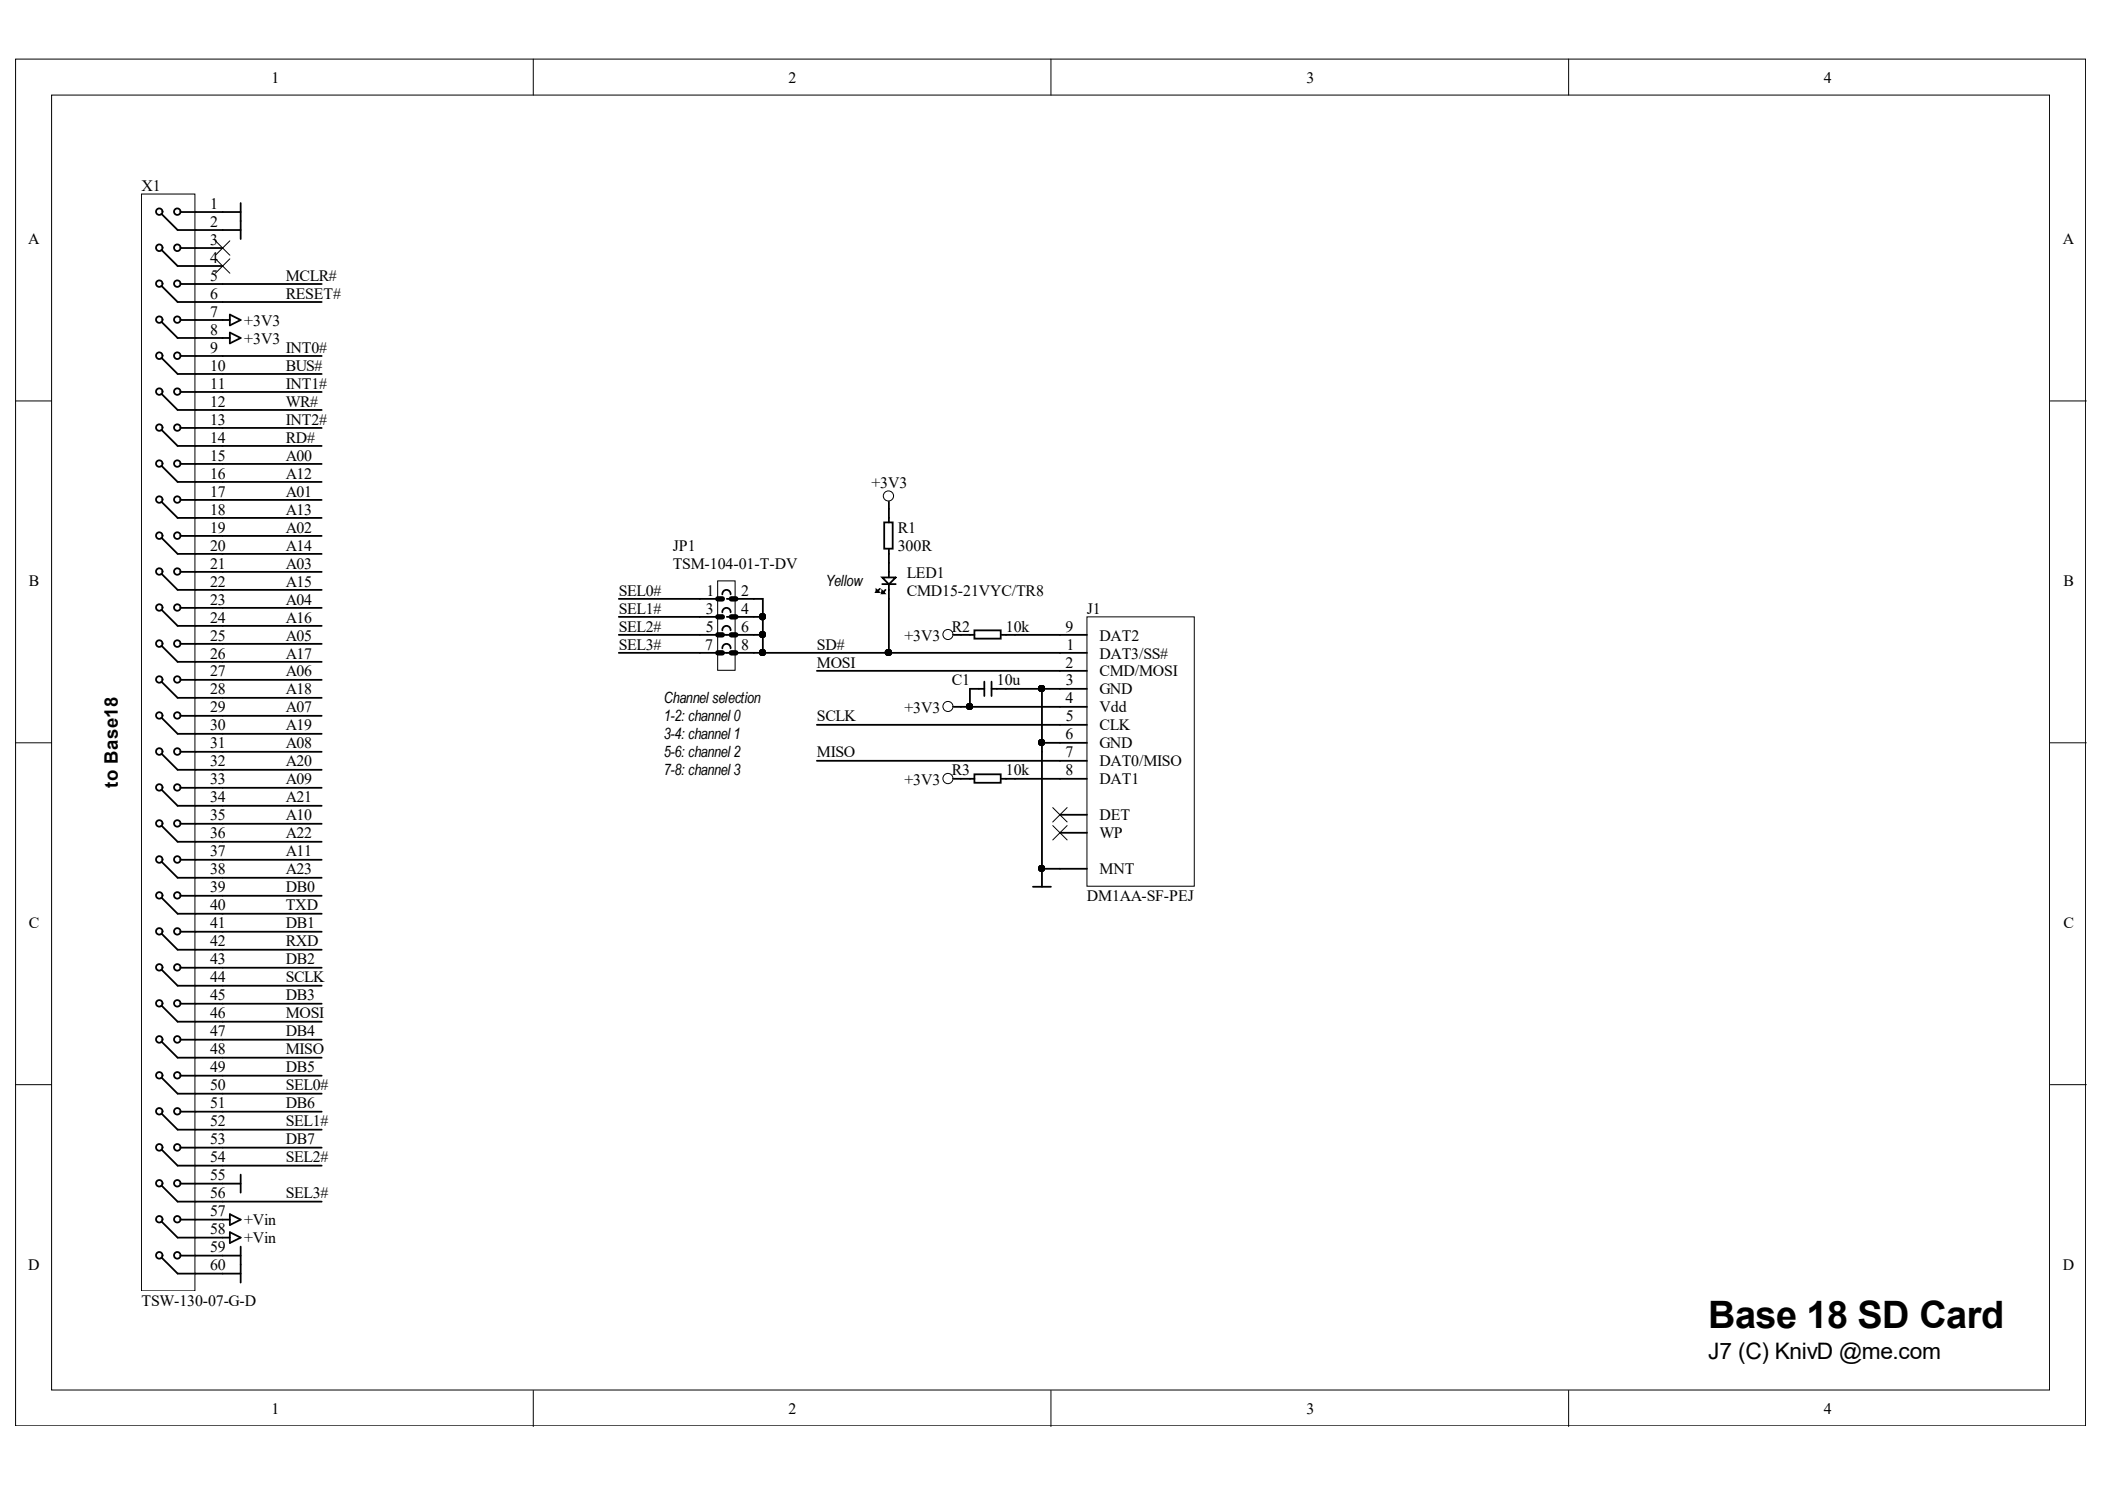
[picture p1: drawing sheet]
<svg xmlns="http://www.w3.org/2000/svg" width="297mm" height="210mm" viewBox="0 0 297 210" stroke-linecap="round" stroke-linejoin="round" font-family="sans-serif">
<path d="M2.2 8.3h292.1v192.8h-292.1z" fill="none" stroke="#000" stroke-width=".14"/>
<path d="M7.3 13.4h281.9v182.7h-281.9z" fill="#fff"/>
<g fill="none" stroke="#000" stroke-width=".14">
<path d="M7.3 13.4h281.9v182.7h-281.9zM75.2 8.3v5.1M148.3 8.3v5.1M221.4 8.3v5.1M2.2 56.6h5.1M289.3 56.6h5.1M2.2 104.8h5.1M289.3 104.8h5.1M2.2 153h5.1M289.3 153h5.1M75.2 196.2v5M148.3 196.2v5"/>
<path d="M221.4 196.2v5"/>
</g>
<path d="M31.4 29.9h2.6M31.4 32.4h2.6M34 28.6v5.1M31.4 47.7h1M31.4 45.1h1M32.4 46.9l1.6 .8-1.6 .7zM32.4 44.4l1.6 .7-1.6 .8z" fill="none" stroke="#000" stroke-width=".25"/>
<path d="M20 27.4h7.5v154.7h-7.5z" fill="#fff"/>
<path d="M20 27.4h7.5v154.7h-7.5zM30.4 34l2 2M30.4 36.5l2 2M32.4 34l-2 2M32.4 36.5l-2 2" fill="none" stroke="#000" stroke-width=".14"/>
<g fill="none" stroke="#000" stroke-width=".25">
<path d="M22.8 30.2l2.3 2.2h6.3M22.8 35.2l2.3 2.3h6.3M25.6 29.9h5.8M25.6 35h5.8M22.8 40.3l2.3 2.3h20.3M22.8 45.4l2.3 2.3h6.3M22.8 50.5l2.3 2.3h20.3M22.8 55.5l2.3 2.3h20.3M25.6 40.1h19.8M25.6 45.1h5.8M25.6 50.2h19.8M25.6 55.3h19.8"/>
<path d="M22.8 60.6l2.3 2.3h20.3M22.8 65.7l2.3 2.3h20.3M22.8 70.8l2.3 2.3h20.3M22.8 75.9l2.3 2.2h20.3M25.6 60.4h19.8M25.6 65.4h19.8M25.6 70.5h19.8M25.6 75.6h19.8M22.8 80.9l2.3 2.3h20.3M22.8 86l2.3 2.3h20.3M22.8 91.1l2.3 2.3h20.3M22.8 96.2l2.3 2.2h20.3"/>
<path d="M25.6 80.7h19.8M25.6 85.7h19.8M25.6 90.8h19.8M25.6 95.9h19.8M22.8 101.2l2.3 2.3h20.3M22.8 106.3l2.3 2.3h20.3M22.8 111.4l2.3 2.3h20.3M22.8 116.5l2.3 2.2h20.3M25.6 101h19.8M25.6 106.1h19.8M25.6 111.1h19.8M25.6 116.2h19.8"/>
<path d="M22.8 121.5l2.3 2.3h20.3M22.8 126.6l2.3 2.3h20.3M22.8 131.7l2.3 2.3h20.3M22.8 136.8l2.3 2.2h20.3M25.6 121.3h19.8M25.6 126.4h19.8M25.6 131.4h19.8M25.6 136.5h19.8M22.8 141.8l2.3 2.3h20.3M22.8 146.9l2.3 2.3h20.3M22.8 152l2.3 2.3h20.3M22.8 157.1l2.3 2.3h20.3"/>
<path d="M25.6 141.6h19.8M25.6 146.7h19.8M25.6 151.7h19.8M25.6 156.8h19.8M22.8 162.1l2.3 2.3h20.3M22.8 167.2l2.3 2.3h20.3M22.8 172.3l2.3 2.3h7.3M22.8 177.4l2.3 2.3h8.9M25.6 161.9h19.8M25.6 167h8.4M25.6 172h6.8M25.6 177.1h8.4"/>
<path d="M32.4 171.3l1.6 .7-1.6 .8zM32.4 173.8l1.6 .8-1.6 .7zM34 165.7v2.5M34 175.9v5"/>
<circle cx="22.5" cy="34.9" r=".46"/>
<circle cx="22.5" cy="29.9" r=".46"/>
<circle cx="25" cy="34.9" r=".46"/>
<circle cx="25" cy="29.9" r=".46"/>
<circle cx="22.5" cy="50.2" r=".46"/>
<circle cx="22.5" cy="45.1" r=".46"/>
<circle cx="22.5" cy="40" r=".46"/>
<circle cx="22.5" cy="55.2" r=".46"/>
<circle cx="25" cy="50.2" r=".46"/>
<circle cx="25" cy="45.1" r=".46"/>
<circle cx="25" cy="40" r=".46"/>
<circle cx="25" cy="55.2" r=".46"/>
<circle cx="22.5" cy="75.6" r=".46"/>
<circle cx="22.5" cy="60.3" r=".46"/>
<circle cx="22.5" cy="70.5" r=".46"/>
<circle cx="22.5" cy="65.4" r=".46"/>
<circle cx="25" cy="75.6" r=".46"/>
<circle cx="25" cy="60.3" r=".46"/>
<circle cx="25" cy="70.5" r=".46"/>
<circle cx="25" cy="65.4" r=".46"/>
<circle cx="22.5" cy="90.8" r=".46"/>
<circle cx="22.5" cy="85.7" r=".46"/>
<circle cx="22.5" cy="95.9" r=".46"/>
<circle cx="22.5" cy="80.6" r=".46"/>
<circle cx="25" cy="90.8" r=".46"/>
<circle cx="25" cy="95.9" r=".46"/>
<circle cx="25" cy="85.7" r=".46"/>
<circle cx="25" cy="80.6" r=".46"/>
<circle cx="22.5" cy="106" r=".46"/>
<circle cx="22.5" cy="116.2" r=".46"/>
<circle cx="22.5" cy="100.9" r=".46"/>
<circle cx="22.5" cy="111.1" r=".46"/>
<circle cx="25" cy="106" r=".46"/>
<circle cx="25" cy="116.2" r=".46"/>
<circle cx="25" cy="100.9" r=".46"/>
<circle cx="25" cy="111.1" r=".46"/>
<circle cx="22.5" cy="121.2" r=".46"/>
<circle cx="22.5" cy="131.4" r=".46"/>
<circle cx="22.5" cy="126.3" r=".46"/>
<circle cx="22.5" cy="136.5" r=".46"/>
<circle cx="25" cy="121.2" r=".46"/>
<circle cx="25" cy="131.4" r=".46"/>
<circle cx="25" cy="126.3" r=".46"/>
<circle cx="25" cy="136.5" r=".46"/>
<circle cx="22.5" cy="146.6" r=".46"/>
<circle cx="22.5" cy="156.8" r=".46"/>
<circle cx="22.5" cy="141.5" r=".46"/>
<circle cx="22.5" cy="151.7" r=".46"/>
<circle cx="25" cy="146.6" r=".46"/>
<circle cx="25" cy="156.8" r=".46"/>
<circle cx="25" cy="141.5" r=".46"/>
<circle cx="25" cy="151.7" r=".46"/>
<circle cx="22.5" cy="177.1" r=".46"/>
<circle cx="22.5" cy="161.9" r=".46"/>
<circle cx="22.5" cy="166.9" r=".46"/>
<circle cx="22.5" cy="172" r=".46"/>
<circle cx="25" cy="177.1" r=".46"/>
<circle cx="25" cy="161.9" r=".46"/>
<circle cx="25" cy="166.9" r=".46"/>
<circle cx="25" cy="172" r=".46"/>
</g>
<path d="M153.4 87h15.1v38h-15.1z" fill="#fff"/>
<g fill="none" stroke="#000" stroke-width=".14">
<path d="M153.4 87h15.1v38h-15.1zM148.6 113.9l2 2.1M148.6 116.5l2 2M150.6 113.9l-2 2.1M150.6 116.5l-2 2"/>
<circle cx="125.4" cy="70" r=".72"/>
<circle cx="107.6" cy="92" r=".46"/>
<circle cx="125.4" cy="92" r=".46"/>
<circle cx="133.8" cy="89.5" r=".71"/>
<circle cx="133.8" cy="99.7" r=".71"/>
<circle cx="136.8" cy="99.7" r=".46"/>
<circle cx="147" cy="97.1" r=".46"/>
<circle cx="133.8" cy="109.8" r=".72"/>
<circle cx="147" cy="104.7" r=".46"/>
<circle cx="147" cy="122.5" r=".46"/>
</g>
<g fill="none" stroke="#000" stroke-width=".25">
<path d="M124.8 73.7h1.2v3.7h-1.2zM125.4 70.8v2.9M125.4 77.5v3.9M98.8 84.5h3.8M98.8 87h3.8M106.4 92.1h47M115.3 94.6h38.1M124.2 83.1l-.5 .4h.3l-.3-.3v.3M124.5 81.5h1.9l-1 .9zM124.5 82.4h1.9M124.9 83.2l-.4 .5h.3l-.3-.3v.3M125.4 82.4v9.7"/>
<path d="M134.6 99.7h2.3M134.6 89.6h2.9M137.5 88.9h3.7v1.2h-3.7zM138.9 97.2h-2v2.5h16.5M138.9 96.2v2M139.9 97.2h13.5M139.9 96.2v2M141.3 89.6h12.1M147 97.2v7.6M115.3 102.2h38.1M115.3 107.3h38.1M134.6 109.9h2.9"/>
<path d="M137.5 109.2h3.7v1.2h-3.7zM141.3 109.9h12.1M149.6 114.9h3.8M149.6 117.5h3.8M153.4 104.8h-6.4v17.8h6.4M145.8 125.1h2.5M147 122.6v2.5"/>
</g>
<g fill="#000">
<circle cx="107.6" cy="92" r=".46"/>
<circle cx="125.4" cy="92" r=".46"/>
<circle cx="136.8" cy="99.7" r=".46"/>
<circle cx="147" cy="97.1" r=".46"/>
<circle cx="147" cy="104.7" r=".46"/>
<circle cx="147" cy="122.5" r=".46"/>
</g>
<path d="M101.3 81.9h2.4v12.7h-2.4z" fill="#fff"/>
<g fill="none" stroke="#000" stroke-width=".14">
<path d="M101.3 81.9h2.4v12.7h-2.4z"/>
<circle cx="107.6" cy="87" r=".46"/>
<circle cx="107.6" cy="89.5" r=".46"/>
<circle cx="107.6" cy="92" r=".46"/>
</g>
<path d="M87.3 84.5h11.5M87.3 87h11.5M87.3 89.6h20.3M87.3 92.1h19.1M102.6 84.5h5v7.6M102.6 87h5M103.1 86.4a.58 .58 0 0 0-.6-.7 .58 .58 0 0 0-.6 .7M103.1 88.9a.58 .58 0 0 0-.6-.6 .58 .58 0 0 0-.6 .6M103.1 83.8a.59 .59 0 0 0-.6-.6 .59 .59 0 0 0-.6 .6M103.1 91.5a.59 .59 0 0 0-.6-.7 .59 .59 0 0 0-.6 .7" fill="none" stroke="#000" stroke-width=".25"/>
<path d="M101.3 84.5h.6M101.3 87h.6M101.3 89.6h.6M101.3 92.1h.6M103.2 84.5h.6M103.2 87h.6M103.2 89.6h.6M103.2 92.1h.6" fill="none" stroke="#000" stroke-width=".76"/>
<g fill="#000">
<circle cx="107.6" cy="87" r=".46"/>
<circle cx="107.6" cy="92" r=".46"/>
<circle cx="107.6" cy="89.5" r=".46"/>
</g>
<text font-size="5.3" x="241" y="187.3">Base 18 SD Card</text>
<text font-size="3.2" x="241" y="191.7">J7 (C) KnivD @me.com</text>
<text font-size="2.6" x="16.6" y="111.1" transform="rotate(-90 16.6 111.1)">to Base18</text>
<g font-size="2.2">
<text x="38.3" y="11.6">1</text>
<text x="111.3" y="11.6">2</text>
<text x="184.4" y="11.6">3</text>
<text x="257.4" y="11.6">4</text>
<text x="20" y="26.9">X1</text>
<text x="29.6" y="29.4">1</text>
<text x="4" y="34.4">A</text>
<text x="29.6" y="32">2</text>
<text x="29.6" y="34.5">3</text>
<text x="291.1" y="34.4">A</text>
<text x="29.6" y="37.1">4</text>
<text x="29.6" y="39.6">5</text>
<text x="40.3" y="39.6">MCLR#</text>
<text x="29.6" y="42.1">6</text>
<text x="29.6" y="44.7">7</text>
<text x="29.6" y="47.2">8</text>
<text x="34.5" y="45.9">+3V3</text>
<text x="40.3" y="42.1">RESET#</text>
<text x="29.6" y="49.7">9</text>
<text x="29.6" y="52.3">10</text>
<text x="34.5" y="48.5">+3V3</text>
<text x="40.3" y="52.3">BUS#</text>
<text x="40.3" y="49.7">INT0#</text>
<text x="29.6" y="54.8">11</text>
<text x="29.6" y="57.4">12</text>
<text x="29.6" y="59.9">13</text>
<text x="40.3" y="57.4">WR#</text>
<text x="40.3" y="54.8">INT1#</text>
<text x="40.3" y="59.9">INT2#</text>
<text x="29.6" y="62.4">14</text>
<text x="29.6" y="65">15</text>
<text x="40.3" y="62.4">RD#</text>
<text x="40.3" y="65">A00</text>
<text x="29.6" y="67.5">16</text>
<text x="29.6" y="70">17</text>
<text x="40.3" y="70">A01</text>
<text x="40.3" y="67.5">A12</text>
<text x="123" y="68.8">+3V3</text>
<text x="29.6" y="72.6">18</text>
<text x="29.6" y="75.1">19</text>
<text x="29.6" y="77.7">20</text>
<text x="40.3" y="75.1">A02</text>
<text x="40.3" y="72.6">A13</text>
<text x="40.3" y="77.7">A14</text>
<text x="94.9" y="77.7">JP1</text>
<text x="126.7" y="75.1">R1</text>
<text x="126.7" y="77.7">300R</text>
<text x="4.1" y="82.7">B</text>
<text x="29.6" y="80.2">21</text>
<text x="29.6" y="82.7">22</text>
<text x="40.3" y="80.2">A03</text>
<text x="40.3" y="82.7">A15</text>
<text x="94.9" y="80.2">TSM-104-01-T-DV</text>
<text x="116.5" y="82.7">Yellow</text>
<text x="128" y="81.5">LED1</text>
<text x="291.2" y="82.7">B</text>
<text x="29.6" y="85.3">23</text>
<text x="29.6" y="87.8">24</text>
<text x="40.3" y="85.3">A04</text>
<text x="40.3" y="87.8">A16</text>
<text x="87.3" y="84">SEL0#</text>
<text x="87.3" y="86.5">SEL1#</text>
<text x="87.3" y="89.1">SEL2#</text>
<text x="99.6" y="86.5">3</text>
<text x="99.6" y="89.1">5</text>
<text x="99.7" y="84">1</text>
<text x="104.6" y="84">2</text>
<text x="104.6" y="86.5">4</text>
<text x="104.6" y="89.1">6</text>
<text x="128" y="84">CMD15-21VYC/TR8</text>
<text x="134.3" y="89.1">R2</text>
<text x="141.9" y="89.1">10k</text>
<text x="150.3" y="89.1">9</text>
<text x="153.4" y="86.5">J1</text>
<text x="29.6" y="90.4">25</text>
<text x="29.6" y="92.9">26</text>
<text x="29.6" y="95.4">27</text>
<text x="40.3" y="90.4">A05</text>
<text x="40.3" y="95.4">A06</text>
<text x="40.3" y="92.9">A17</text>
<text x="87.3" y="91.6">SEL3#</text>
<text x="99.5" y="91.6">7</text>
<text x="104.6" y="91.6">8</text>
<text x="115.3" y="94.2">MOSI</text>
<text x="115.3" y="91.6">SD#</text>
<text x="127.6" y="90.4">+3V3</text>
<text x="150.3" y="94.2">2</text>
<text x="150.5" y="91.6">1</text>
<text x="155.2" y="92.9">DAT3/SS#</text>
<text x="155.2" y="95.4">CMD/MOSI</text>
<text x="155.2" y="90.4">DAT2</text>
<text x="29.6" y="98">28</text>
<text x="29.6" y="100.5">29</text>
<text x="40.3" y="100.5">A07</text>
<text x="40.3" y="98">A18</text>
<text x="93.7" y="99.2">Channel selection</text>
<text x="93.7" y="101.7">1-2: channel 0</text>
<text x="115.3" y="101.8">SCLK</text>
<text x="127.6" y="100.5">+3V3</text>
<text x="134.3" y="96.7">C1</text>
<text x="140.7" y="96.7">10u</text>
<text x="150.3" y="99.2">4</text>
<text x="150.4" y="101.8">5</text>
<text x="150.4" y="96.7">3</text>
<text x="155.2" y="98">GND</text>
<text x="155.2" y="100.5">Vdd</text>
<text x="29.6" y="103">30</text>
<text x="29.6" y="105.6">31</text>
<text x="40.3" y="105.6">A08</text>
<text x="40.3" y="103">A19</text>
<text x="93.7" y="104.2">3-4: channel 1</text>
<text x="93.7" y="106.8">5-6: channel 2</text>
<text x="115.3" y="106.9">MISO</text>
<text x="150.3" y="106.9">7</text>
<text x="150.3" y="104.3">6</text>
<text x="155.2" y="103">CLK</text>
<text x="155.2" y="105.6">GND</text>
<text x="29.6" y="108.1">32</text>
<text x="29.6" y="110.7">33</text>
<text x="29.6" y="113.2">34</text>
<text x="40.3" y="113.2">A21</text>
<text x="40.3" y="110.7">A09</text>
<text x="40.3" y="108.1">A20</text>
<text x="93.7" y="109.3">7-8: channel 3</text>
<text x="127.6" y="110.7">+3V3</text>
<text x="134.3" y="109.4">R3</text>
<text x="141.9" y="109.4">10k</text>
<text x="150.3" y="109.4">8</text>
<text x="155.2" y="108.1">DAT0/MISO</text>
<text x="155.2" y="110.7">DAT1</text>
<text x="29.6" y="115.7">35</text>
<text x="29.6" y="118.3">36</text>
<text x="40.3" y="118.3">A22</text>
<text x="40.3" y="115.7">A10</text>
<text x="155.2" y="115.7">DET</text>
<text x="155.2" y="118.3">WP</text>
<text x="29.6" y="120.8">37</text>
<text x="29.6" y="123.3">38</text>
<text x="29.6" y="125.9">39</text>
<text x="40.3" y="123.3">A23</text>
<text x="40.3" y="125.9">DB0</text>
<text x="40.3" y="120.8">A11</text>
<text x="155.2" y="123.3">MNT</text>
<text x="4.1" y="130.9">C</text>
<text x="29.6" y="128.4">40</text>
<text x="29.6" y="131">41</text>
<text x="40.3" y="128.4">TXD</text>
<text x="40.3" y="131">DB1</text>
<text x="153.4" y="127.2">DM1AA-SF-PEJ</text>
<text x="291.2" y="130.9">C</text>
<text x="29.6" y="133.5">42</text>
<text x="29.6" y="136">43</text>
<text x="40.3" y="133.5">RXD</text>
<text x="40.3" y="136">DB2</text>
<text x="29.6" y="138.6">44</text>
<text x="29.6" y="141.1">45</text>
<text x="29.6" y="143.7">46</text>
<text x="40.3" y="141.1">DB3</text>
<text x="40.3" y="143.7">MOSI</text>
<text x="40.3" y="138.6">SCLK</text>
<text x="29.6" y="146.2">47</text>
<text x="29.6" y="148.7">48</text>
<text x="40.3" y="146.2">DB4</text>
<text x="40.3" y="148.7">MISO</text>
<text x="29.6" y="151.3">49</text>
<text x="29.6" y="153.8">50</text>
<text x="40.3" y="151.3">DB5</text>
<text x="40.3" y="153.8">SEL0#</text>
<text x="29.6" y="156.3">51</text>
<text x="29.6" y="158.9">52</text>
<text x="29.6" y="161.4">53</text>
<text x="40.3" y="156.3">DB6</text>
<text x="40.3" y="161.4">DB7</text>
<text x="40.3" y="158.9">SEL1#</text>
<text x="29.6" y="164">54</text>
<text x="29.6" y="166.5">55</text>
<text x="40.3" y="164">SEL2#</text>
<text x="29.6" y="169">56</text>
<text x="29.6" y="171.6">57</text>
<text x="34.5" y="172.8">+Vin</text>
<text x="40.3" y="169">SEL3#</text>
<text x="4" y="179.1">D</text>
<text x="29.6" y="174.1">58</text>
<text x="29.6" y="176.6">59</text>
<text x="29.6" y="179.2">60</text>
<text x="34.5" y="175.4">+Vin</text>
<text x="291.1" y="179.1">D</text>
<text x="20" y="184.3">TSW-130-07-G-D</text>
<text x="38.3" y="199.5">1</text>
<text x="111.3" y="199.5">2</text>
<text x="184.4" y="199.5">3</text>
<text x="257.4" y="199.5">4</text>
</g>
</svg>
